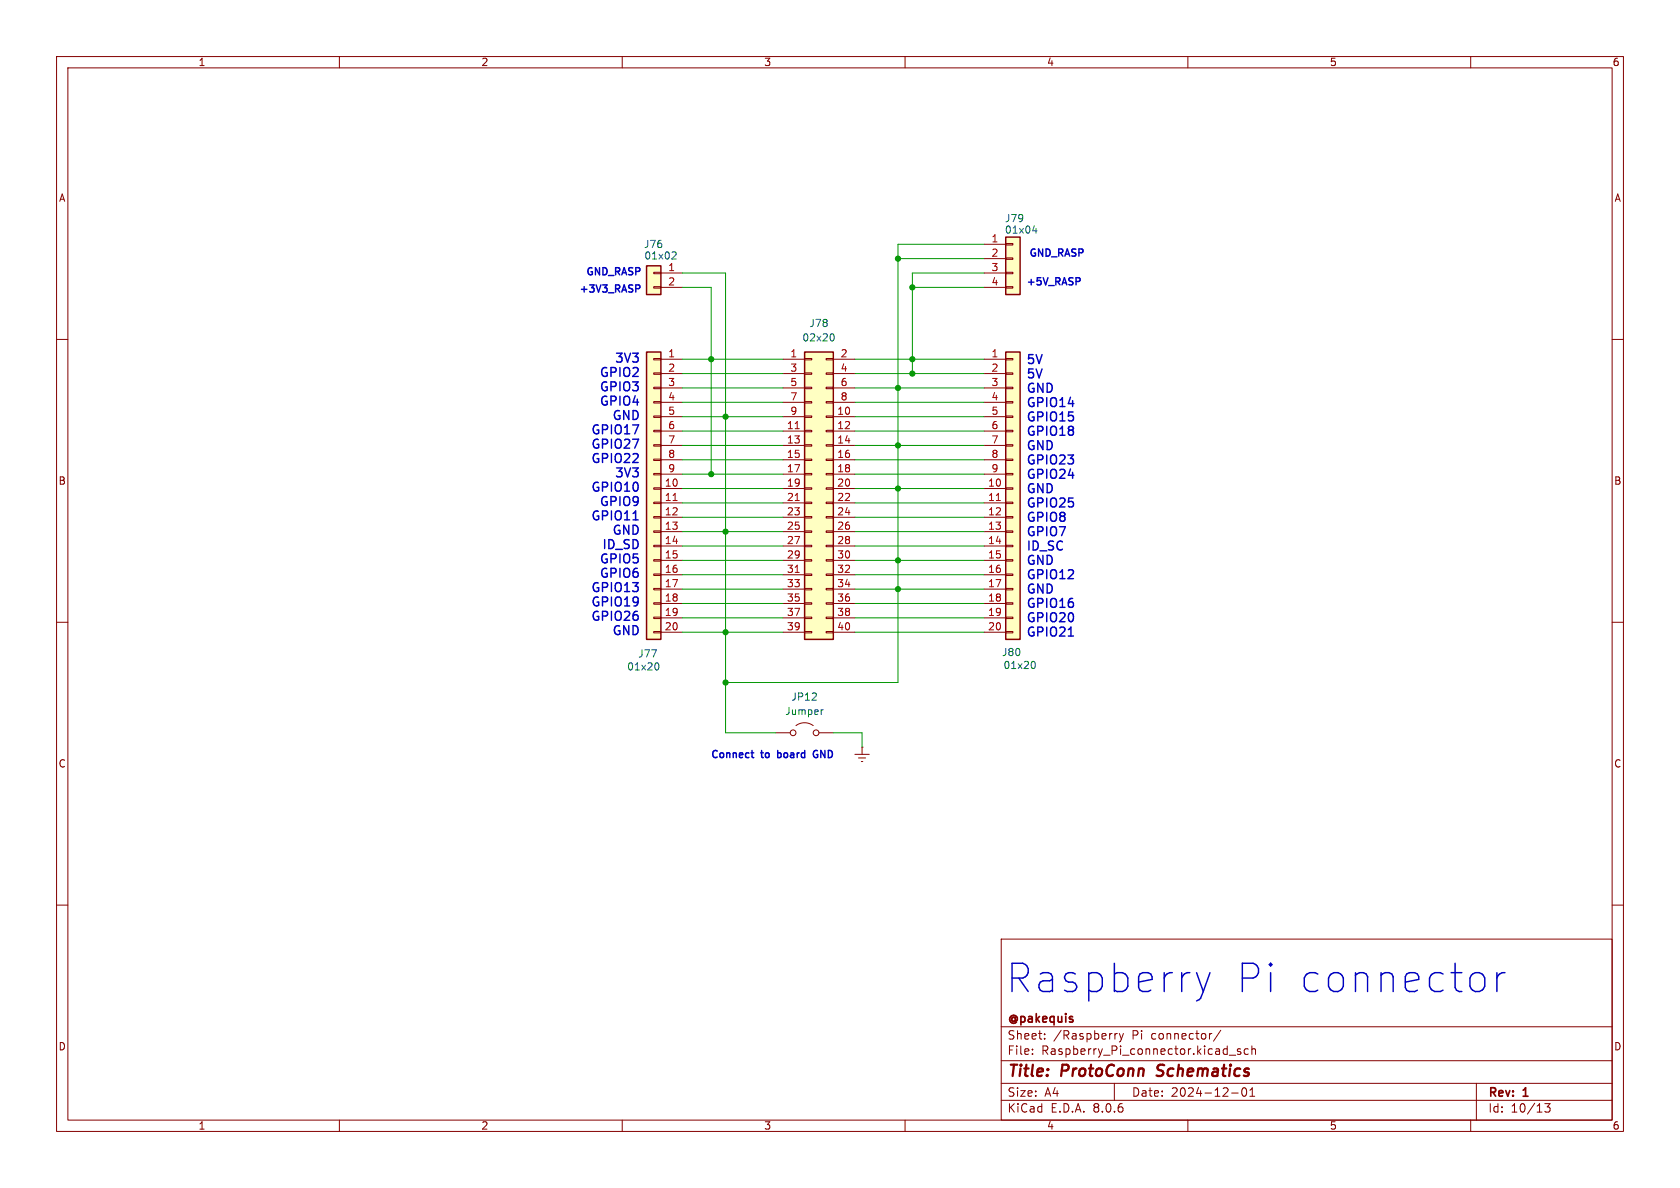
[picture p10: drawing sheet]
<svg xmlns="http://www.w3.org/2000/svg" width="297mm" height="210mm" viewBox="0 0 297 210" stroke-linecap="round" stroke-linejoin="round" font-family="sans-serif">
<g fill="none" stroke="#840000" stroke-width=".18">
<path d="M10 10h277v190h-277zM12 12h273v186h-273zM60 10v2M110 10v2M160 10v2M210 10v2M260 10v2M10 60h2M285 60h2M10 110h2M285 110h2M137.2 129.5h2.5"/>
<path d="M140.7 128.3a2.54 2.54 0 0 1 3.1 0M144.8 129.5h2.5M151.1 133.4h2.6M151.8 134h1.2M152.3 134.6h.2M152.4 132.1h.1M152.4 132.1v1.3M10 160h2M285 160h2M177 166h108v32h-108zM60 198v2M110 198v2"/>
<path d="M160 198v2M177 194.5h108M177 191.5h108M177 187.5h108M177 181.5h108M182.5 186.3v.1M182.5 185.5v.1M184.7 183.6v.1M184.7 182.8v.1M197 191.5v3M197.5 182.7l-.3 .1-.1 .2M197.9 182.7l.3 1"/>
<path d="M198.2 183.7l-.1 .4-.2 .1M198.6 182.7l-.4 1M210 198v2M214.1 182.7h.1M215.8 182.1l-1.3 2M217.3 186.5h1.2M217.7 193.2h1.2M219.3 185.5l-.3-.1-.3 .2 .1 .2 .5 .2v.3h-.6M219.7 192.4l.2-.1a.81 .81 0 0 1 .6 .6 .81 .81 0 0 1-.3 .8l-.2 .1a.81 .81 0 0 1-.3-1.4zM220.7 185.5l-.5-.1-.2 .3v.4l.1 .2h.6M221 193.8h.8M221 192.7l.4-.4v1.5"/>
<path d="M221.3 185.5l.2-.1 .4 .1 .1 .9M221.3 184.9v1.5M260 198v2M261 191.5v6.5M273.1 195.1h.9l-.5 .6 .5 .1v.7l-.3 .1h-.4l-.2-.1"/>
<circle cx="140.2" cy="129.5" r=".51"/>
<circle cx="144.3" cy="129.5" r=".51"/>
</g>
<path d="M204.5 190.1l.2 .1M204.8 188.4l-.2 .4 .1 .2" fill="none" stroke="#840000" stroke-width=".4"/>
<path d="M145.5 125.5l-.3 .1" fill="none" stroke="#006464" stroke-width=".18"/>
<path d="M114.3 47h2.5v5.1h-2.5z" fill="#ffffc2"/>
<path d="M115.6 50.7h1.2v.2h-1.2zM115.6 48.1h1.2v.3h-1.2zM116.8 48.3h3.8M116.8 50.8h3.8" fill="none" stroke="#840000" stroke-width=".18"/>
<path d="M114.3 47h2.5v5.1h-2.5z" fill="none" stroke="#840000" stroke-width=".25"/>
<path d="M119 44.5l.4 .1 .1 .3-.8 .9h.8" fill="none" stroke="#006464" stroke-width=".18"/>
<path d="M177.8 62.2h2.5v50.8h-2.5z" fill="#ffffc2"/>
<g fill="none" stroke="#840000" stroke-width=".18">
<path d="M174 63.5h3.8M174 66h3.8M174 68.6h3.8M174 71.1h3.8M174 73.7h3.8M174 76.2h3.8M174 78.7h3.8M177.8 78.6h1.3v.3h-1.3zM177.8 76.1h1.3v.2h-1.3zM177.8 73.5h1.3v.3h-1.3zM177.8 71h1.3v.2h-1.3zM177.8 68.5h1.3v.2h-1.3z"/>
<path d="M177.8 65.9h1.3v.3h-1.3zM177.8 63.4h1.3v.2h-1.3zM174 86.4h3.8M174 88.9h3.8M174 91.4h3.8M174 94h3.8M174 96.5h3.8M174 99.1h3.8M174 81.3h3.8M174 83.8h3.8M177.8 98.9h1.3v.3h-1.3zM177.8 96.4h1.3v.2h-1.3z"/>
<path d="M177.8 93.9h1.3v.2h-1.3zM177.8 91.3h1.3v.3h-1.3zM177.8 88.8h1.3v.2h-1.3zM177.8 86.2h1.3v.3h-1.3zM177.8 83.7h1.3v.2h-1.3zM177.8 81.2h1.3v.2h-1.3zM174 101.6h3.8M174 104.1h3.8M174 106.7h3.8M174 109.2h3.8M174 111.8h3.8M177.8 111.6h1.3v.3h-1.3z"/>
<path d="M177.8 109.1h1.3v.2h-1.3zM177.8 106.6h1.3v.2h-1.3zM177.8 104h1.3v.3h-1.3zM177.8 101.5h1.3v.2h-1.3z"/>
</g>
<path d="M177.8 62.2h2.5v50.8h-2.5z" fill="none" stroke="#840000" stroke-width=".25"/>
<path d="M176.1 88.5h.8" fill="none" stroke="#a90000" stroke-width=".18"/>
<path d="M182.6 116.9a.68 .68 0 0 1 .4 .6 .68 .68 0 0 1-.4 .7" fill="none" stroke="#006464" stroke-width=".18"/>
<path d="M177.8 41.9h2.5v10.2h-2.5z" fill="#ffffc2"/>
<path d="M174 43.2h3.8M174 45.7h3.8M174 48.3h3.8M174 50.8h3.8M177.8 50.7h1.3v.2h-1.3zM177.8 48.1h1.3v.3h-1.3zM177.8 45.6h1.3v.2h-1.3zM177.8 43.1h1.3v.2h-1.3z" fill="none" stroke="#840000" stroke-width=".18"/>
<path d="M177.8 41.9h2.5v10.2h-2.5z" fill="none" stroke="#840000" stroke-width=".25"/>
<path d="M182.6 40.8h.7M183.2 40.4v.8" fill="none" stroke="#006464" stroke-width=".18"/>
<path d="M142.2 62.2h5.1v50.8h-5.1z" fill="#ffffc2"/>
<g fill="none" stroke="#840000" stroke-width=".18">
<path d="M138.4 63.5h3.8M138.4 73.7h3.8M138.4 76.2h3.8M138.4 78.7h3.8M138.4 66h3.8M138.4 68.6h3.8M138.4 71.1h3.8M142.2 78.6h1.3v.3h-1.3zM142.2 76.1h1.3v.2h-1.3zM142.2 73.5h1.3v.3h-1.3zM142.2 71h1.3v.2h-1.3zM142.2 68.5h1.3v.2h-1.3z"/>
<path d="M142.2 65.9h1.3v.3h-1.3zM142.2 63.4h1.3v.2h-1.3zM146 78.6h1.3v.3h-1.3zM146 76.1h1.3v.2h-1.3zM146 73.5h1.3v.3h-1.3zM146 71h1.3v.2h-1.3zM146 68.5h1.3v.2h-1.3zM146 65.9h1.3v.3h-1.3zM146 63.4h1.3v.2h-1.3zM147.3 63.5h3.8M147.3 73.7h3.8M147.3 76.2h3.8"/>
<path d="M147.3 78.7h3.8M147.3 66h3.8M147.3 68.6h3.8M147.3 71.1h3.8M138.4 81.3h3.8M138.4 83.8h3.8M138.4 86.4h3.8M138.4 88.9h3.8M138.4 91.4h3.8M138.4 94h3.8M138.4 96.5h3.8M138.4 99.1h3.8"/>
<path d="M142.2 98.9h1.3v.3h-1.3zM142.2 96.4h1.3v.2h-1.3zM142.2 93.9h1.3v.2h-1.3zM142.2 91.3h1.3v.3h-1.3zM142.2 88.8h1.3v.2h-1.3zM142.2 86.2h1.3v.3h-1.3zM142.2 83.7h1.3v.2h-1.3zM142.2 81.2h1.3v.2h-1.3zM146 98.9h1.3v.3h-1.3zM146 96.4h1.3v.2h-1.3zM146 93.9h1.3v.2h-1.3zM146 91.3h1.3v.3h-1.3z"/>
<path d="M146 88.8h1.3v.2h-1.3zM146 86.2h1.3v.3h-1.3zM146 83.7h1.3v.2h-1.3zM146 81.2h1.3v.2h-1.3zM147.3 81.3h3.8M147.3 83.8h3.8M147.3 86.4h3.8M147.3 88.9h3.8M147.3 91.4h3.8M147.3 94h3.8M147.3 96.5h3.8M147.3 99.1h3.8"/>
<path d="M138.4 101.6h3.8M138.4 104.1h3.8M138.4 106.7h3.8M138.4 109.2h3.8M138.4 111.8h3.8M142.2 111.6h1.3v.3h-1.3zM142.2 109.1h1.3v.2h-1.3zM142.2 106.6h1.3v.2h-1.3zM142.2 104h1.3v.3h-1.3zM142.2 101.5h1.3v.2h-1.3zM146 111.6h1.3v.3h-1.3zM146 109.1h1.3v.2h-1.3z"/>
<path d="M146 106.6h1.3v.2h-1.3zM146 104h1.3v.3h-1.3zM146 101.5h1.3v.2h-1.3zM147.3 101.6h3.8M147.3 104.1h3.8M147.3 106.7h3.8M147.3 109.2h3.8M147.3 111.8h3.8"/>
</g>
<path d="M142.2 62.2h5.1v50.8h-5.1z" fill="none" stroke="#840000" stroke-width=".25"/>
<path d="M140.6 75.8h.7M140.6 88.5h.7M140.6 101.2h.7" fill="none" stroke="#a90000" stroke-width=".18"/>
<path d="M147 59a.68 .68 0 0 1 .5 .6 .68 .68 0 0 1-.5 .7" fill="none" stroke="#006464" stroke-width=".18"/>
<path d="M114.3 62.2h2.5v50.8h-2.5z" fill="#ffffc2"/>
<g fill="none" stroke="#840000" stroke-width=".18">
<path d="M115.6 78.6h1.2v.3h-1.2zM115.6 76.1h1.2v.2h-1.2zM115.6 73.5h1.2v.3h-1.2zM115.6 71h1.2v.2h-1.2zM115.6 68.5h1.2v.2h-1.2zM115.6 65.9h1.2v.3h-1.2zM115.6 63.4h1.2v.2h-1.2zM116.8 63.5h3.8M116.8 66h3.8M116.8 68.6h3.8M116.8 71.1h3.8M116.8 73.7h3.8"/>
<path d="M116.8 76.2h3.8M116.8 78.7h3.8M115.6 98.9h1.2v.3h-1.2zM115.6 96.4h1.2v.2h-1.2zM115.6 93.9h1.2v.2h-1.2zM115.6 91.3h1.2v.3h-1.2zM115.6 88.8h1.2v.2h-1.2zM115.6 86.2h1.2v.3h-1.2zM115.6 83.7h1.2v.2h-1.2zM115.6 81.2h1.2v.2h-1.2zM116.8 86.4h3.8M116.8 88.9h3.8"/>
<path d="M116.8 91.4h3.8M116.8 94h3.8M116.8 96.5h3.8M116.8 99.1h3.8M116.8 81.3h3.8M116.8 83.8h3.8M115.6 111.6h1.2v.3h-1.2zM115.6 109.1h1.2v.2h-1.2zM115.6 106.6h1.2v.2h-1.2zM115.6 104h1.2v.3h-1.2zM115.6 101.5h1.2v.2h-1.2zM116.8 101.6h3.8"/>
<path d="M116.8 104.1h3.8M116.8 106.7h3.8M116.8 109.2h3.8M116.8 111.8h3.8"/>
</g>
<path d="M114.3 62.2h2.5v50.8h-2.5z" fill="none" stroke="#840000" stroke-width=".25"/>
<path d="M119 88.5h.7" fill="none" stroke="#a90000" stroke-width=".18"/>
<path d="M116.1 117.2a.68 .68 0 0 1 .4 .6 .68 .68 0 0 1-.4 .6" fill="none" stroke="#006464" stroke-width=".18"/>
<path d="M112.4 50.4h.5l.2 .2-.1 .4h-.6M111.9 91.9h.9M188.9 112.4h.9M132.8 133.1h.5M133 133.9h.3M144.2 132.7a.68 .68 0 0 0-.4 .6 .68 .68 0 0 0 .4 .6M266.1 171.9h-.5l-.5 .3" fill="none" stroke="#0000c2" stroke-width=".25"/>
<g fill="none" stroke="#009600" stroke-width=".18">
<path d="M120.6 48.3h7.7v81.2h8.9M120.6 50.8h5.1v33M158.7 45.7h15.3M161.3 50.8h12.7M174 43.2h-15.3v77.5h-30.4M174 48.3h-12.7v17.7M120.6 76.2h17.8M120.6 71.1h17.8M120.6 78.7h17.8M120.6 73.7h17.8M120.6 63.5h17.8M120.6 68.6h17.8"/>
<path d="M120.6 66h17.8M151.1 76.2h22.9M151.1 71.1h22.9M151.1 78.7h22.9M151.1 73.7h22.9M151.1 63.5h22.9M151.1 68.6h22.9M151.1 66h22.9M120.6 91.4h17.8M120.6 99.1h17.8M120.6 96.5h17.8M120.6 83.8h17.8"/>
<path d="M120.6 81.3h17.8M120.6 86.4h17.8M120.6 88.9h17.8M120.6 94h17.8M151.1 91.4h22.9M151.1 99.1h22.9M151.1 96.5h22.9M151.1 83.8h22.9M151.1 81.3h22.9M151.1 86.4h22.9M151.1 88.9h22.9M151.1 94h22.9"/>
<path d="M120.6 109.2h17.8M120.6 106.7h17.8M120.6 104.1h17.8M120.6 111.8h17.8M120.6 101.6h17.8M151.1 109.2h22.9M151.1 106.7h22.9M151.1 104.1h22.9M151.1 111.8h22.9M151.1 101.6h22.9M147.3 129.5h5.1v2.6"/>
</g>
<g fill="#009600" stroke="#009600" stroke-width=".18">
<circle cx="128.3" cy="120.7" r=".46"/>
<circle cx="128.3" cy="111.8" r=".46"/>
<circle cx="128.3" cy="73.7" r=".46"/>
<circle cx="125.7" cy="83.8" r=".46"/>
<circle cx="158.7" cy="78.7" r=".46"/>
<circle cx="125.7" cy="63.5" r=".46"/>
<circle cx="158.7" cy="68.6" r=".46"/>
<circle cx="161.3" cy="50.8" r=".46"/>
<circle cx="158.7" cy="45.7" r=".46"/>
<circle cx="161.3" cy="63.5" r=".46"/>
<circle cx="161.3" cy="66" r=".46"/>
<circle cx="158.7" cy="86.4" r=".46"/>
<circle cx="158.7" cy="104.1" r=".46"/>
<circle cx="158.7" cy="99.1" r=".46"/>
<circle cx="128.3" cy="94" r=".46"/>
</g>
<g font-size="7" fill="#0000c2">
<text x="178.1" y="175.9">Raspberry</text>
<text x="218.6" y="175.9">Pi connector</text>
</g>
<g font-size="2.8" fill="#840000">
<text x="178" y="190.9">Title:</text>
<text x="187.7" y="190.9">ProtoConn</text>
<text x="205.4" y="190.9">Schematics</text>
</g>
<g font-size="2.2" fill="#0000c2">
<text x="108.5" y="64.5">3V3</text>
<text x="181.4" y="64.7">5V</text>
<text x="105.8" y="67">GPIO2</text>
<text x="105.8" y="69.5">GPIO3</text>
<text x="181.4" y="67.3">5V</text>
<text x="181.4" y="69.8">GND</text>
<text x="104.3" y="77.1">GPIO17</text>
<text x="105.8" y="72.1">GPIO4</text>
<text x="108" y="74.6">GND</text>
<text x="181.4" y="72.3">GPIO14</text>
<text x="181.4" y="74.9">GPIO15</text>
<text x="181.4" y="77.4">GPIO18</text>
<text x="104.3" y="79.7">GPIO27</text>
<text x="104.3" y="82.2">GPIO22</text>
<text x="181.4" y="79.9">GND</text>
<text x="181.4" y="82.5">GPIO23</text>
<text x="104.3" y="87.3">GPIO10</text>
<text x="105.8" y="89.8">GPIO9</text>
<text x="108.5" y="84.7">3V3</text>
<text x="181.4" y="85">GPIO24</text>
<text x="181.4" y="87.5">GND</text>
<text x="104.3" y="92.4">GPIO11</text>
<text x="108" y="94.9">GND</text>
<text x="181.4" y="90.1">GPIO25</text>
<text x="181.4" y="92.6">GPIO8</text>
<text x="181.4" y="95.1">GPIO7</text>
<text x="105.8" y="100">GPIO5</text>
<text x="106.2" y="97.4">ID_SD</text>
<text x="181.4" y="97.7">ID_SC</text>
<text x="181.4" y="100.2">GND</text>
<text x="104.3" y="105">GPIO13</text>
<text x="104.3" y="107.6">GPIO19</text>
<text x="105.8" y="102.5">GPIO6</text>
<text x="181.4" y="102.7">GPIO12</text>
<text x="181.4" y="105.3">GND</text>
<text x="181.4" y="107.8">GPIO16</text>
<text x="104.3" y="110.1">GPIO26</text>
<text x="108" y="112.6">GND</text>
<text x="181.4" y="110.4">GPIO20</text>
<text x="181.4" y="112.9">GPIO21</text>
</g>
<g font-size="2.1" fill="#840000">
<text x="178" y="184">Sheet:</text>
<text x="178" y="181.2">@pakequis</text>
<text x="186.2" y="184">/Raspberry</text>
<text x="200.2" y="184">Pi</text>
<text x="203.7" y="184">connector/</text>
<text x="178" y="186.7">File:</text>
<text x="184.1" y="186.7">Raspberry_Pi_connector.kicad_sch</text>
<text x="178" y="196.9">KiCad</text>
<text x="178" y="194.1">Size:</text>
<text x="184.7" y="194.1">A4</text>
<text x="185.7" y="196.9">E.D.A.</text>
<text x="193.3" y="196.9">8.0.6</text>
<text x="200" y="194.1">Date:</text>
<text x="207" y="194.1">2024-12-01</text>
<text x="263" y="194.3">Rev:</text>
<text x="263" y="196.9">Id:</text>
<text x="267.1" y="196.9">10/13</text>
<text x="269.4" y="194.3">1</text>
</g>
<g font-size="1.8" fill="#840000">
<text x="35" y="11.9">1</text>
<text x="85" y="11.9">2</text>
<text x="135" y="11.9">3</text>
<text x="185" y="11.9">4</text>
<text x="235" y="11.9">5</text>
<text x="285" y="11.9">6</text>
<text x="10.3" y="35.9">A</text>
<text x="285.3" y="35.9">A</text>
<text x="10.3" y="85.9">B</text>
<text x="285.3" y="85.9">B</text>
<text x="10.3" y="135.9">C</text>
<text x="285.3" y="135.9">C</text>
<text x="10.3" y="185.9">D</text>
<text x="285.3" y="185.9">D</text>
<text x="35" y="199.9">1</text>
<text x="85" y="199.9">2</text>
<text x="135" y="199.9">3</text>
<text x="185" y="199.9">4</text>
<text x="235" y="199.9">5</text>
<text x="285" y="199.9">6</text>
</g>
<g font-size="1.8" fill="#006464">
<text x="177.6" y="41.5">01x04</text>
<text x="177.6" y="39.5">J79</text>
<text x="113.7" y="44">J76</text>
<text x="113.8" y="46.1">01x02</text>
<text x="143" y="58">J78</text>
<text x="141.7" y="60.6">02x20</text>
<text x="110.8" y="118.7">01x20</text>
<text x="112.7" y="116.4">J77</text>
<text x="177" y="116.2">J80</text>
<text x="177.3" y="118.5">01x20</text>
<text x="139.8" y="124.1">JP12</text>
<text x="138.7" y="126.6">Jumper</text>
</g>
<g font-size="1.8" fill="#a90000">
<text x="175.2" y="42.9">1</text>
<text x="175.2" y="45.5">2</text>
<text x="118" y="48">1</text>
<text x="118" y="50.5">2</text>
<text x="175.2" y="48">3</text>
<text x="175.2" y="50.5">4</text>
<text x="118" y="63.2">1</text>
<text x="118" y="65.8">2</text>
<text x="139.6" y="63.2">1</text>
<text x="139.6" y="65.8">3</text>
<text x="148.5" y="63.2">2</text>
<text x="148.5" y="65.8">4</text>
<text x="175.2" y="63.2">1</text>
<text x="175.2" y="65.8">2</text>
<text x="118" y="68.3">3</text>
<text x="118" y="70.9">4</text>
<text x="139.6" y="68.3">5</text>
<text x="139.6" y="70.9">7</text>
<text x="148.5" y="68.3">6</text>
<text x="148.5" y="70.9">8</text>
<text x="175.2" y="68.3">3</text>
<text x="175.2" y="70.9">4</text>
<text x="118" y="73.4">5</text>
<text x="118" y="75.9">6</text>
<text x="139" y="75.9">11</text>
<text x="139.6" y="73.4">9</text>
<text x="147.9" y="73.4">10</text>
<text x="147.9" y="75.9">12</text>
<text x="175.2" y="73.4">5</text>
<text x="175.2" y="75.9">6</text>
<text x="118" y="78.5">7</text>
<text x="118" y="81">8</text>
<text x="118" y="83.6">9</text>
<text x="139" y="78.5">13</text>
<text x="139" y="81">15</text>
<text x="139" y="83.6">17</text>
<text x="147.9" y="78.5">14</text>
<text x="147.9" y="81">16</text>
<text x="147.9" y="83.6">18</text>
<text x="175.2" y="78.5">7</text>
<text x="175.2" y="81">8</text>
<text x="175.2" y="83.6">9</text>
<text x="117.4" y="86.1">10</text>
<text x="117.4" y="88.6">11</text>
<text x="139" y="86.1">19</text>
<text x="139" y="88.6">21</text>
<text x="147.9" y="86.1">20</text>
<text x="147.9" y="88.6">22</text>
<text x="174.6" y="86.1">10</text>
<text x="174.6" y="88.6">11</text>
<text x="117.4" y="91.2">12</text>
<text x="117.4" y="93.7">13</text>
<text x="139" y="91.2">23</text>
<text x="139" y="93.7">25</text>
<text x="147.9" y="91.2">24</text>
<text x="147.9" y="93.7">26</text>
<text x="174.6" y="91.2">12</text>
<text x="174.6" y="93.7">13</text>
<text x="117.4" y="96.3">14</text>
<text x="117.4" y="98.8">15</text>
<text x="117.4" y="101.3">16</text>
<text x="139" y="96.3">27</text>
<text x="139" y="98.8">29</text>
<text x="139" y="101.3">31</text>
<text x="147.9" y="96.3">28</text>
<text x="147.9" y="98.8">30</text>
<text x="147.9" y="101.3">32</text>
<text x="174.6" y="96.3">14</text>
<text x="174.6" y="98.8">15</text>
<text x="174.6" y="101.3">16</text>
<text x="117.4" y="103.9">17</text>
<text x="117.4" y="106.4">18</text>
<text x="139" y="103.9">33</text>
<text x="139" y="106.4">35</text>
<text x="147.9" y="103.9">34</text>
<text x="147.9" y="106.4">36</text>
<text x="174.6" y="103.9">17</text>
<text x="174.6" y="106.4">18</text>
<text x="117.4" y="109">19</text>
<text x="117.4" y="111.5">20</text>
<text x="139" y="109">37</text>
<text x="139" y="111.5">39</text>
<text x="147.9" y="109">38</text>
<text x="147.9" y="111.5">40</text>
<text x="174.6" y="109">19</text>
<text x="174.6" y="111.5">20</text>
</g>
<g font-size="1.8" fill="#0000c2">
<text x="181.9" y="45.7">GND_RASP</text>
<text x="102.1" y="52.1">+3V3_RASP</text>
<text x="103.4" y="49">GND_RASP</text>
<text x="181.4" y="50.8">+5V_RASP</text>
<text x="125.4" y="134.4">Connect</text>
<text x="134.5" y="134.4">to</text>
<text x="137.9" y="134.4">board</text>
<text x="144.7" y="134.4">GND</text>
</g>
</svg>
